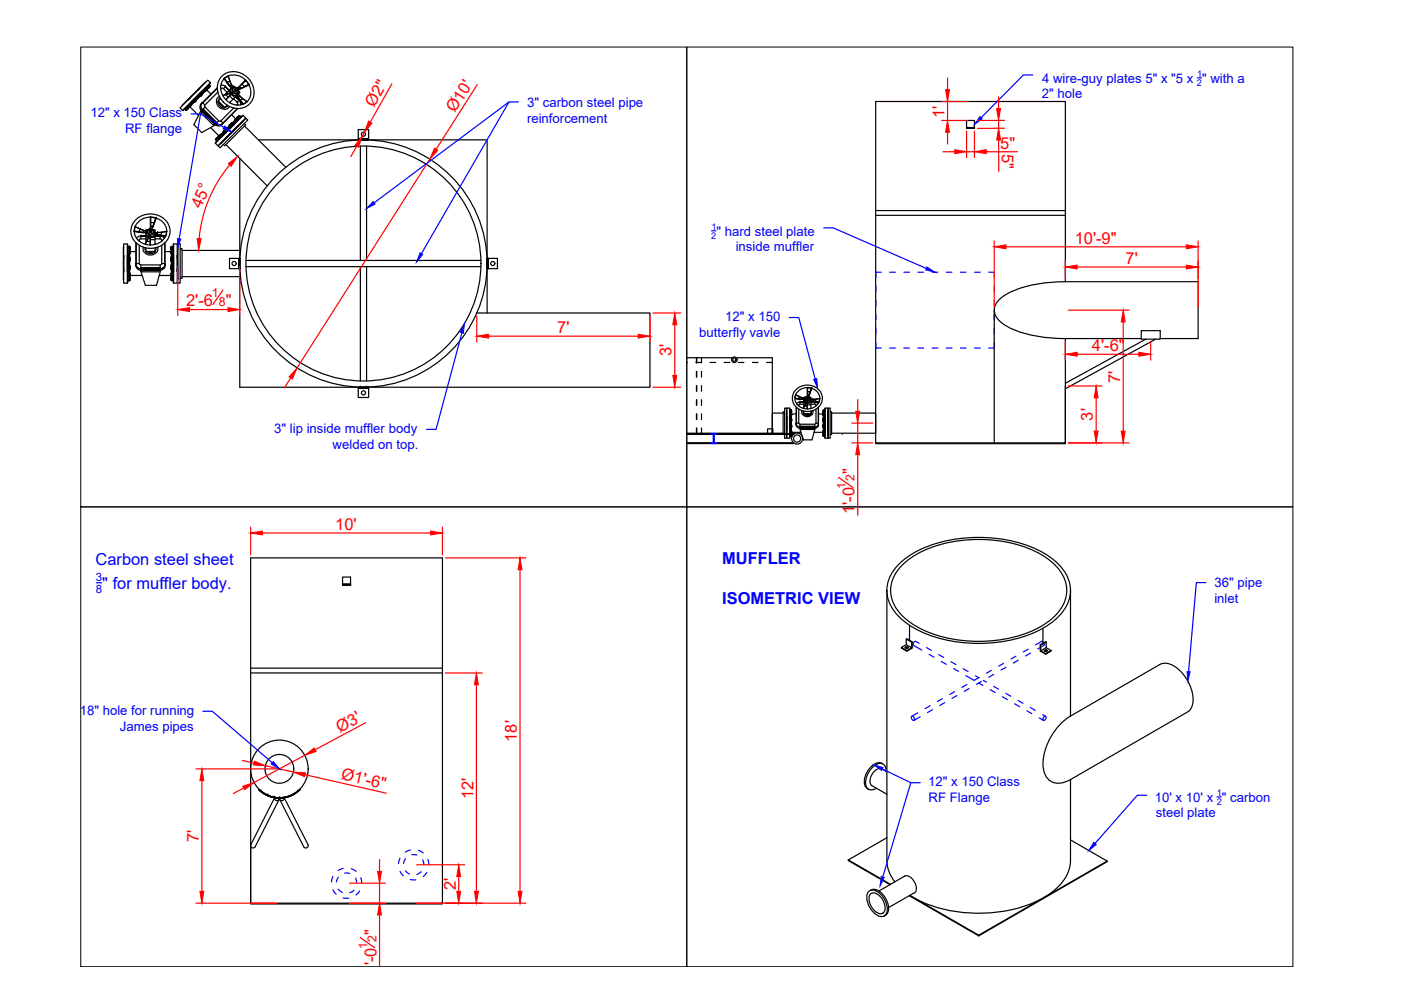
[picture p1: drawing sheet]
<svg xmlns="http://www.w3.org/2000/svg" width="297mm" height="210mm" viewBox="0 0 297 210" stroke-linecap="round" stroke-linejoin="round" font-family="sans-serif">
<!-- layer: Muffler -->
<g fill="none" stroke="#000" stroke-width=".25">
<path d="M47.9 30.7l8.8 8.7M51.5 25.7l-4.6 4.6M51.8 26.2l.3 .3-4.5 4.4-.2-.3M51.8 26.7l8.8 8.8M52.2 25.1l.3 .4-5.9 5.8-.3-.3zM76.4 31v24.2M77.7 31v24.2M185.7 21.5v72.4M225.9 21.5v38.2M37.7 52.6v6.6M37.7 51.7h.5v8.3h-.5zM38.2 52.7h.4v6.3h-.4"/>
<path d="M38.6 58.7h12.4M38.6 53.1h12.4M52.2 56.5h49.8M52.2 55.2h49.8M76.4 56.5v24.3M77.7 56.5v24.3M185.7 44.6h40.2M185.7 45.7h40.2M225.9 59.7a26.2 26.2 0 0 0-12.8 2.8 3.6 3.6 0 0 0-2.2 4 6.7 6.7 0 0 0 4.3 3.5 29.1 29.1 0 0 0 10.7 1.8M225.9 59.7h28.1M145.6 75.8h9.7M145.6 76.9h.1"/>
<path d="M147.5 76.9h1.2M147.7 75.8v1.1M147.7 78.7v1.3M148.7 75.8v1.1M148.7 78.7v1.3M150.5 76.9h1.2M153.5 76.9h1.2M156.1 75.8h7.6v16.1M156.5 76.9h1.2M159.5 76.9h1.2M162.5 76.9h1.2M225.9 71.8v22.1h-40.2"/>
<path d="M225.9 71.8h16.1M246 71.8h8M50.8 82.1h26.3M145.6 91.8h18.1M145.6 92.1h5.1M145.6 93.9h5.1M147.7 81.8v1.1M147.7 84.7v1.3M147.7 87.8v1.1M147.7 90.7v1.1M148.7 81.8v1.1M148.7 84.7v1.3"/>
<path d="M148.7 87.8v1.1M148.7 90.7v1.1M152 92.1h16.3M152 93.9h16.2M162.7 91.9v-1h1.2v1M163.7 90.9v1h-18.1h22.9M166 87.6h-2.3v4.2h2.3M166.4 86.5h.4v6.4h-.4zM166.4 87.3h-.4v4.8h.4M166.8 87.2v5M168.3 93.9l-22.7 .1M175.6 87.2v5"/>
<path d="M175.6 86.5h.4v6.4h-.4zM176 87.3h.3v4.8h-.3M176.3 87.6h9.4v4.2h-9.4M178.6 92.1h.1M185.7 93.9v.2h40.2v-.2M53.1 118.3v73.2h40.7v-73.2M188 125.2v57.2M227 125.2v26.6l18.9-10.9M53.1 141.7h40.7M53.1 142.7h40.7M252 150.8l-25 14.5v17.1M183.9 167.2l.3 .1"/>
<path d="M187.1 161.9a2.02 2.02 0 0 0-2.6 .8 4.1 4.1 0 0 0-1.1 4l.6 .5M187.9 163.5a1.43 1.43 0 0 0-.9-1.6 1.43 1.43 0 0 0-1.7 .5 4.3 4.3 0 0 0-1.6 4.4 1.31 1.31 0 0 0 2.1 .3M188 163.6l-1.1-.6a1.82 1.82 0 0 0-2 1.2 1.82 1.82 0 0 0 0 2.4l3.1 1.8M188 177.6l-8.1 4.7 8.9 5.2M53.1 191.5v.2h40.7v-.2M179.9 182.5l8.8 5.1M183.4 184.4v.1M184.1 189.1a1.72 1.72 0 0 1 2.6 .4 3.9 3.9 0 0 1 1.1 4.4 1.72 1.72 0 0 1-2.6-.4 3.9 3.9 0 0 1-1.1-4.4zM184.5 189.7a1.51 1.51 0 0 1 2.3 .6 2.92 2.92 0 0 1 .6 3.1 1.51 1.51 0 0 1-2.3-.6 2.92 2.92 0 0 1-.6-3.1zM184.6 188.8a2.02 2.02 0 0 1 2.5 .8 4.1 4.1 0 0 1 1.1 4l-.6 .5M191.7 185.8a1.97 1.97 0 0 1 2.3 1.5 1.39 1.39 0 0 1-.4 2.1l-5.2 3M191.9 185.7l-5.6 3.2"/>
<path d="M192.9 189.9l14.6 8.4 27.2-15.7v.1l-27.2 15.7-14.7-8.5"/>
<circle cx="77.1" cy="55.9" r="24.9"/>
<circle cx="77.1" cy="55.9" r="26.2"/>
<circle cx="155.7" cy="76.3" r=".33"/>
<circle cx="155.7" cy="76.3" r=".59"/>
<circle cx="169" cy="93" r="1.17"/>
<circle cx="169" cy="93" r=".76"/>
</g>
<!-- layer: Hard steel plate -->
<g fill="none" stroke="#00f" stroke-width=".25">
<path d="M150.9 48.9h.9M174.6 48.3h2l19.8 8.6M186.8 57.7h-1.1v1.2M188.6 57.7h1.2M191.6 57.7h1.2M194.6 57.7h1.2M197.6 57.7h1.2M200.6 57.7h1.2M203.6 57.7h1.2M206.6 57.7h1.2M209.6 57.7h1.2v1.2M185.7 60.7v1.2"/>
<path d="M185.7 63.7v1.2M185.7 66.7v1.2M185.7 69.7v1.2M185.7 72.7v1.1h1.1M188.6 73.8h1.2M191.6 73.8h1.2M194.6 73.8h1.2M197.6 73.8h1.2M200.6 73.8h1.2M203.6 73.8h1.2M206.6 73.8h1.2M210.8 60.7v1.2"/>
<path d="M210.8 63.7v1.2M210.8 66.7v1.2M210.8 69.7v1.2M210.8 72.7v1.1h-1.2M150.7 91.9h1.3v.2h-.6v1.8h.6v.1h-1.3v-.1h.5v-1.8h-.5zM151.3 91.9v2.1M194.9 136.4l-.7-.4a.55 .55 0 0 0-.5 .8l1.7 1M196.4 137.3l1.1 .6M197 138.7l1 .6M199 138.8l1.1 .6M215.4 139.1l-1 .6M215.9 140l-1.1 .6"/>
<path d="M218 137.6l-1.1 .6M218.5 138.5l-1.1 .6M219.5 136.7l1.3-.7a.57 .57 0 0 1 .5 .8M221.3 136.8l-1.3 .8M193.3 151.9a.49 .49 0 0 1 .5 .3 .49 .49 0 0 1-.1 .5l-.4-.3zM194.6 151.1l-1.3 .8M195.1 152l-1.3 .7M197.2 149.6l-1 .6M197.7 150.5l-1.1 .6M199.6 140.2l1 .7M199.8 148.1l-1 .6M200.3 149l-1.1 .6"/>
<path d="M201.6 140.3l1.1 .6M202.2 141.7l1 .6M202.4 146.6l-1 .6M202.9 147.5l-1.1 .6M204.2 141.8l1.1 .6M204.8 143.3l1.7 1M205 145.1l-1 .6M205.5 146l-1.1 .6M206.8 143.3l.7 .4M207.5 144.8l.9 .5M207.6 143.6l-1 .6M208.1 144.5l-1.1 .6"/>
<path d="M208.5 144.3l.6 .3M209.9 146.2l1.1 .6M210.2 142.1l-1 .6M210.7 145.5l1 .6M210.7 143l-1.1 .6M212.5 147.7l1.1 .6M212.8 140.6l-1.1 .6M213.3 147l1 .6M213.3 141.5l-1.1 .6M215.1 149.2l1.1 .6M215.9 148.5l1 .6M217.7 150.7l1.1 .6"/>
<path d="M218.5 150l1 .6M220.3 152.2l.9 .5M221.1 151.5l.6 .4M221.4 152l.1-.1a.43 .43 0 0 1 .3 .5 .43 .43 0 0 1-.4 .3l-.3-.2zM70.6 185.9l-.3 1.1M70.6 188.7l.7 .9M71.7 186l-.4 1M71.7 188.5l.9 .7M72.8 184.1l-1.1 .5M72.8 190.4h1.1M73.1 185.1l1 .1M74.5 184.2l1 .5"/>
<path d="M75.1 188.7l-.9 .6M75.4 186.2l.2 1M76.2 188.9l-.7 .9M76.5 186.1l.2 1.1M84.8 182l-.3 1.1M84.8 184.7l.7 1M86 182.1l-.4 1M86 184.6l.8 .7M87 180.2l-1.1 .5M87 186.5h1.2M87.3 181.2l1.1 .1M88.7 180.3l1 .5"/>
<path d="M89.3 184.8l-.9 .6M89.6 182.3l.3 1.1M90.5 185l-.8 .9M90.7 182.2l.2 1.2"/>
</g>
<!-- layer: 0 -->
<g fill="none" stroke="#000" stroke-width=".25">
<path d="M43.5 17.4l-4.9 4.9M41.1 26.4l1.7 1.7M42.6 23.9l2.5 2.6M50.8 33.6v48.5M51.7 25.6l-5 4.9M54.8 29.7h48.5v36.7M76 29.4v-1.9h2.2v2.2v-.3h-2.2v.3l2.2-.1M76 29.4v.1M76.1 29.5l-.1 .1M76.1 29.4v.1M76.2 29.4l-.2 .3M76.3 29.5l-.2 .2"/>
<path d="M76.3 29.4h.1M76.3 29.6v.1M76.4 29.6h.1M76.4 29.4l-.2 .3M76.5 29.4l-.1 .1M76.6 29.4l-.2 .3M76.7 29.5l-.2 .1M76.7 29.4v.1M76.8 29.6l-.1 .1M76.8 29.4l-.2 .3M76.9 29.5l-.1 .1M76.9 29.4h.1"/>
<path d="M77 29.6l-.1 .1M77 29.4l-.2 .3M77.1 29.5h-.1M77.1 29.4v.1M77.2 29.4l-.2 .3M77.2 29.5l-.1 .1M77.3 29.4v.1M77.3 29.6v.1M77.4 29.4l-.2 .3M77.5 29.5l-.1 .1M77.5 29.4h.1M77.5 29.6v.1"/>
<path d="M77.6 29.6h-.1M77.6 29.4l-.2 .3M77.7 29.4l-.1 .1M77.8 29.4l-.2 .3M77.8 29.5l-.1 .1M77.9 29.4v.1M78 29.4l-.2 .3M78.1 29.5l-.2 .2M78.1 29.4h.1M78.1 29.6v.1M78.2 29.5l-.2 .2M185.7 21.5h40.2"/>
<path d="M204.9 27v.2h1.7v-.2M204.9 27v.1M204.9 27h1.7M205 27l-.1 .1M205 27.1v.1M205.1 27.1h-.1M205.2 27l-.3 .2v-1.7h1.7v1.7M205.2 27.2h.1M205.2 27l-.1 .2M205.3 27l-.2 .2M205.4 27l-.2 .2M205.4 27.2h.1"/>
<path d="M205.5 27l-.2 .2M205.5 27.1l-.1 .1M205.5 27.1h.1M205.6 27l-.2 .2M205.7 27.2h.1M205.7 27l-.2 .2M205.8 27l-.2 .2M205.8 27.1h-.1M205.8 27v.1M205.9 27l-.2 .2M206 27.1l-.2 .1M206 27.2h.1"/>
<path d="M206.1 27l-.2 .2M206.1 27.1h.1M206.1 27.2h.1M206.1 27v.1M206.2 27l-.1 .1M206.3 27l-.2 .2M206.3 27.2h.1M206.4 27l-.2 .2M206.4 27.1l-.1 .1M206.4 27.1h.1M206.5 27l-.1 .2M206.6 27.2h.1"/>
<path d="M206.6 27l-.2 .2M206.6 27.1l-.1 .1M26.2 52.4v6.9M30.1 57.6h3.6M37.7 52.4v6.9M50.6 55.1v.1M50.6 55.7h.1M50.6 56.3h.1M50.7 55.3h-.1M50.7 55.9h-.1M50.7 56.5h-.1M50.7 54.8l-.1 .1"/>
<path d="M50.8 54.8l-.2 .1M50.8 55l-.1 .1M50.8 56.2l-.1 .1M50.8 54.8h.1M50.8 55.8l-.1 .1M50.8 55.3l-.2 .2M50.8 55.9l-.2 .2M50.8 56.5l-.2 .2M50.8 54.8v2.2h-.2v-2.2h.2h-2.1v2.2h1.9M50.8 55.6l-.2 .2M50.8 56.4l-.2 .2M50.8 56.8l-.1 .2"/>
<path d="M50.8 55.1l-.1 .2M50.8 55.5l-.1 .2M50.8 56.3l-.1 .2M50.8 56.7l-.2 .2M50.8 54.8l-.2 .3M50.8 55l-.2 .3M50.8 55.2l-.2 .2M50.8 55.4l-.2 .2M50.8 55.8l-.2 .2M50.8 56l-.2 .2M50.8 56.2l-.2 .2M50.8 56.6l-.2 .2"/>
<path d="M50.8 54.9v.1M50.8 55.7h.1M50.8 56.1v.1M50.8 56.9v.1M103.3 54.8v2.2h.2v-2.2h-.2h2.2v2.2h-2M103.3 55.3h.1M103.3 55.9h.1M103.3 54.8v.1M103.3 55.4v.1M103.3 56.6h.1M103.4 57h.1M103.4 55.2h-.1"/>
<path d="M103.4 54.8h-.1M103.4 55.7l-.1 .1M103.4 56.9h.1M103.5 54.8l-.2 .2M103.5 55.5l-.2 .2M103.5 56.1l-.2 .1M103.5 54.9l-.2 .2M103.5 56.6l-.2 .2M103.5 55.2l-.2 .2M103.5 55.5l-.2 .3M103.5 55.9l-.2 .3M103.5 56.9v.1"/>
<path d="M103.5 55.1l-.1 .1M103.5 55.8l-.2 .3M103.5 56.2l-.2 .3M103.5 56.8v.1M103.5 55l-.2 .2M103.5 55.4l-.2 .2M103.5 55.7l-.2 .3M103.5 56.1l-.2 .3M103.5 56.3l-.2 .3M103.5 56.5l-.2 .2M103.5 56.7l-.2 .2M103.5 55.3l-.2 .1"/>
<path d="M103.5 55.6v.1M103.5 56.4l-.2 .2M254 59.7v12.1M30.8 60.5h2.4M101.1 66.4h36.7v15.7h-60.7M210.8 65.8v28.1M242 70.1h4v1.8h-4zM242.9 71.9l-17 9.4M245 71.9l-19.1 10.5M76 82.1h.1M76 82.2h.1M76.1 82.1h-.1"/>
<path d="M76.2 82.1l-.2 .2v2h2.2v-2.2v.2h-2.2v-.2h2.2l-.3 .2M76.2 82.2l-.1 .1M76.3 82.1l-.1 .1M76.3 82.3h-.1M76.4 82.1l-.3 .2M76.4 82.2l-.1 .1M76.4 82.1v.1M76.5 82.1h.1M76.5 82.3h-.1M76.6 82.1l-.3 .2M76.6 82.2l-.1 .1M76.7 82.1h-.1"/>
<path d="M76.8 82.1l-.3 .2M76.9 82.1l-.2 .2M76.9 82.3h-.1M76.9 82.2v.1M77 82.1v.1M77 82.1h.1M77.1 82.1l-.2 .2M77.2 82.1l-.2 .2M77.3 82.1l-.2 .2M77.4 82.1l-.2 .2M77.5 82.1l-.2 .2M77.6 82.1l-.2 .2"/>
<path d="M77.6 82.1h.1M77.6 82.3h.1M77.7 82.1l-.2 .2M77.8 82.2l-.1 .1M77.8 82.1h.1M77.9 82.1l-.2 .2M78 82.1l-.2 .2M78 82.3h.1M78.1 82.2v.1M78.2 82.2h.1M78.2 82.3h-.1M166.8 87.1v5.3"/>
<path d="M169.8 91.1h2.7M170.3 93.3h1.9M175.6 87.1v5.3M225.9 81.8v12.1M53.1 118.3h40.7M190.4 119.8a21.5 21.5 0 0 1 13.2-5.6 28.9 28.9 0 0 1 18.9 3.8 8.5 8.5 0 0 1 4.4 8.3 10.2 10.2 0 0 1-5.6 6.8 30.4 30.4 0 0 1-27.6 0 10.7 10.7 0 0 1-5.6-6.8 7.5 7.5 0 0 1 2.3-6.5zM72.6 123.9h.1M72.6 123.9v.1h1.7v-.1M72.6 123.9h1.7M72.7 123.9h-.1M72.8 123.9l-.2 .1v-1.6h1.7v1.6M72.8 123.9l-.1 .1"/>
<path d="M72.8 123.9h.1M72.9 123.9l-.1 .1M73 124h.1M73 123.9l-.2 .1M73.1 124h-.1M73.1 123.9l-.2 .1M73.1 123.9v.1M73.2 123.9h-.1M73.3 123.9l-.2 .1M73.4 124h-.1M73.4 123.9l-.2 .1M73.4 123.9h.1"/>
<path d="M73.5 124h.1M73.5 123.9h.1M73.6 123.9l-.2 .1M73.6 123.9l-.1 .1M73.7 123.9l-.2 .1M73.8 123.9l-.2 .1M73.8 124h.1M73.8 123.9l-.1 .1M73.9 123.9h.1M73.9 124h.1M74 124h-.1M74 123.9l-.2 .1"/>
<path d="M74.1 123.9l-.1 .1M74.2 123.9l-.2 .1M74.2 123.9l-.1 .1M74.3 123.9l-.2 .1M74.3 123.9l-.1 .1M191.1 120a22.1 22.1 0 0 1 14.5-5.6 26.6 26.6 0 0 1 16.3 3.9 8.2 8.2 0 0 1 4.2 8 10.9 10.9 0 0 1-6.7 7.2 29.5 29.5 0 0 1-25.1-.7 10.3 10.3 0 0 1-5.4-6.5 7.2 7.2 0 0 1 2.2-6.3zM191.1 137.3l1.2 .8-1.2-.8 1-.6 1.2 .6-1 .6M191.9 137.4l.3-.1 .3 .1M191.9 137.2h.6a.28 .28 0 0 1-.3 .3 .28 .28 0 0 1-.3-.3zM192.1 136.7v-1.2l1.2 .7v1.1M192.1 135.5l.2-.1 1.1 .7-.1 .1M192.8 132.6v3.1"/>
<path d="M193.4 136.1v1.3l-1.1 .7M220.5 136.7v1.3l1.2 .7M221.1 133.2v3.2M221.4 138l.3-.1 .3 .1M221.5 137.9h.5a.28 .28 0 0 1-.3 .2 .28 .28 0 0 1-.2-.2zM221.8 137.3v-1.2l-1.1 .7v1.2M221.8 136.1h-.1l-1.2 .6 .2 .1M222.8 137.9l-1.1 .8v-.1l1.1-.7-1-.6-1.1 .7 1 .6M227 151.8a12.5 12.5 0 0 0-5.8 11.2 3.3 3.3 0 0 0 4.8 2.7l1-.4M245.9 140.9a3.5 3.5 0 0 1 3.9 .9 8.2 8.2 0 0 1 2.9 8l-.7 1M53.1 179.3v12.2M54.8 167.4a6.2 6.2 0 0 0 8.8 0"/>
<path d="M54.8 167.4h.2M54.9 167.4h.1M55 167.4l-.1 .1M55 167.5h-.1M55 167.4v.1M55.1 167.5l-.1 .1M55.1 167.6v.1M55.2 167.5l-.1 .1M55.2 167.6h.1M55.2 167.6l-.1 .1M55.2 167.8l.1-.1v.1M55.3 167.7h-.1"/>
<path d="M55.4 167.8h-.1M55.4 167.8l-.1 .1M55.4 167.9h.1M55.4 167.8h.1M55.5 167.9h.1l-.1 .1M55.5 167.8l-.1 .1M55.6 167.9l-.1 .1M55.7 168h-.1M55.7 168l-.1 .1M55.7 168.1h.1M55.7 168v.1M55.8 168.1h-.1"/>
<path d="M55.8 168.1l-.1 .1M55.9 168.1l-.1 .1M55.9 168.1h.1M56 168.2l-.1 .1M56.1 168.2l-.1 .1M56.1 168.4h.1M56.1 168.3h-.1M56.1 168.3h.1M56.2 168.3l-.1 .1M56.3 168.3l-.1 .1M56.3 168.4l-.1 .1M56.4 168.4h-.1"/>
<path d="M56.4 168.4l-.1 .1M56.4 168.5h.1M56.5 168.4l-.1 .1M56.5 168.5h-.1M56.6 168.5l-.1 .1M56.6 168.6h.1M56.7 168.5h.1M56.7 168.6l-.1 .1M56.8 168.6l-.1 .1M56.9 168.7h-.1M56.9 168.6h.1M56.9 168.7l-.1 .1"/>
<path d="M57 168.7l-.1 .1M57.1 168.8h-.1M57.1 168.7h.1M57.1 168.7v.1M57.2 168.8l-.1 .1M57.3 168.8l-.1 .1M57.3 168.9h-.1M57.3 168.8h.1M57.3 168.9h.1M57.4 168.8l-.1 .1M57.4 168.8v.1M57.5 168.9l-.1 .1"/>
<path d="M57.5 168.9h.1M57.6 168.9l-.1 .1M57.6 169h.1M57.7 168.9h-.1M57.7 169h.1M57.7 168.9l-.1 .1M57.8 168.9l-.1 .1M57.8 169.1h.1M57.8 169l-.1 .1M57.9 169h-.1M58 169l-.1 .1M58 169h.1"/>
<path d="M58.1 169l-.1 .1M58.1 169v.1M58.2 169h.1M58.2 169.1h.1M58.2 169l-.1 .1M58.3 169a.51 .51 0 0 0 .4 .8 .51 .51 0 0 0 .5-.7M58.3 169l-5.1 10a.51 .51 0 0 0 .2 .7 .51 .51 0 0 0 .7-.2l5.1-10M58.3 169.1h-.1M58.3 169h.1M58.4 169.1l-.2 .1M58.4 169.1l-.1 .1M58.5 169.1l-.1 .1"/>
<path d="M58.6 169.1h.1M58.6 169.1l-.1 .1M58.7 169.1l-.1 .1M58.7 169.1h.1M58.8 169.1l-.2 .1M58.8 169.1l-.1 .1h.5v-.1M58.9 169.1l-.1 .1M59 169.1l-.1 .1M59.1 169.1l-.2 .1M59.1 169.1l-.1 .1M59.2 169.1l-.1 .1M59.2 169.2h.5"/>
<path d="M59.3 169.1l-.1 .1M59.3 169.1h.1M59.3 169.2h.1M59.4 169.1l-.2 .1M59.4 169.2h.1M59.4 169.1h.1M59.5 169.1l-.1 .1M59.6 169.1l-.1 .1M59.7 169.1l-.2 .1M59.8 169.1l-.2 .1M59.8 169.1l-.1 .1M59.9 169.2h-.1"/>
<path d="M59.9 169.1h.1M60 169.1l-.1 .1M60.1 169.1l-.1 .1M60.2 169.1l-.1 .1M60.2 169l-.2 .2M60.2 169a.51 .51 0 0 1-.4 .8 .51 .51 0 0 1-.6-.7M60.2 169l5.1 10a.51 .51 0 0 1-.2 .7 .51 .51 0 0 1-.7-.2l-5.1-10M60.2 169.1h.1M60.3 169v.1M60.4 169l-.2 .2M60.5 169l-.2 .1M60.6 169l-.2 .1"/>
<path d="M60.7 168.9l-.2 .2M60.7 169v.1M60.8 168.9l-.2 .2M60.8 169h.1M60.9 168.9h-.1M61 168.9l-.2 .1M61.1 168.8l-.2 .2M61.1 168.9v.1M61.2 168.9h-.1M61.2 168.8l-.2 .2M61.3 168.7l-.1 .2M61.4 168.9h-.1"/>
<path d="M61.4 168.8h.1M61.4 168.7l-.2 .2M61.5 168.7v.1M61.6 168.7h.1M61.7 168.6l-.2 .2M61.7 168.6l-.1 .2M61.8 168.6h.1M61.8 168.5v.1M61.9 168.7h.1M61.9 168.6h.1M62 168.5v.1M62 168.5l-.3 .2"/>
<path d="M62 168.5h.1M62.1 168.4v.1M62.2 168.4h-.1M62.2 168.5h.1M62.3 168.3l-.3 .3M62.5 168.2l-.3 .3M62.5 168.2h.1M62.5 168.3h.1M62.8 168l-.5 .4M62.8 168.1l-.2 .2M62.8 168v.1M62.9 168h-.1"/>
<path d="M63.1 167.8l-.2 .1M63.1 167.8h.1M63.2 167.8l-.2 .2M63.2 167.8h.1M63.3 167.7h.1M63.4 167.6l-.1 .1M63.4 167.6h.1M63.5 167.5l-.1 .1M63.5 167.4h.1M63.5 167.4l-.7 .8M63.5 167.5h.1M63.6 167.4h-.1"/>
<path d="M63.6 167.4v.1M227 178.1l7.7 4.5M179.9 182.3v.2M188 182.4l.3 2 .6 1.3 .8 1.3M207.5 198.3v.1M227 182.4a9 9 0 0 1-4.5 7.1 28.5 28.5 0 0 1-18.9 3.9 25.2 25.2 0 0 1-10.7-3.6"/>
<circle cx="77.1" cy="28.4" r=".44"/>
<circle cx="49.6" cy="55.9" r=".44"/>
<circle cx="104.5" cy="55.9" r=".44"/>
<circle cx="77.1" cy="83.3" r=".44"/>
<circle cx="59.2" cy="163" r="6.1"/>
<circle cx="59.2" cy="163" r="3.1"/>
</g>
<!-- layer: PDF_Geometry -->
<g fill="none" stroke="#000" stroke-width=".25">
<path d="M41.9 19.1l.5-.4-4.2 4.2 .5 .5 4.3-4.1M42.6 19.7l-.2 .3M42.7 19.7l-.2 .1M42.9 19.2l-4.2 4.2M43 19.4l-.3 .3M43.1 19.1l.4 .3-.7 .7v-.1l-.2-.3M43.2 19.2l-.6 .5M43.2 19.5l-.4 .3M43.2 19.6l-.3 .3-.3-.2M43.3 19l-.2 .2M43.3 18.9l.3-.1 .2 .2-.3 .3zM43.3 19.4l-.5 .5"/>
<path d="M43.5 17.4l.1 .1M43.6 19.3h.1M43.6 18.6v.2M43.7 18.6l.3 .2-.1 .2v-.2M43.8 19l-.3 .4v-.1M43.8 19.1l-.2 .2 .2-.3 .9 1M43.8 19h.1M44 18.8h.1M44.1 18.8h.1M44.1 18.3l-.3 .2M44.1 18.2l.2-.2 .2 .3-.2 .2zM44.2 18.7h.1"/>
<path d="M44.2 18.7l.3-.3zM44.3 18h.1M44.3 18.5l-.2 .3-.3-.3 .1 .3M44.3 18l.3 .2M44.5 18.4h.1M44.5 18.3l-.4 .5-.3-.2M44.6 18.2h.1M44.6 17.5l-4.2 4.2M46.1 18.6l-3.2 3.2M46.1 18.7l-3.1 3.1M46.2 19.5l-2.8 2.8v.2l3 3.1 .4 .1 2.7-2.8M46.8 18.6l.1 .2"/>
<path d="M46.8 18.9l.5-.2 .9 .9M46.8 18.1l.9 .1 .9 .9-.8-.7-.4 .4M47.1 16.1a4.2 4.2 0 0 1 6.7 2.5 3.5 3.5 0 0 1-1.6 4 3.5 3.5 0 0 1-4.2-.4 4.1 4.1 0 0 1-.9-6.1zM47.5 16.7h.1M47.6 16.6a3.4 3.4 0 0 0 1.7 5.5 2.75 2.75 0 0 0 3.3-.7 2.75 2.75 0 0 0 .2-3.4l-1.8 .8-.2-.4 .5-.6 .5 .6 1-.5M47.8 18.4h.1M48 19.7l.3 .2M48.2 17.6l.5 .7-1.2-1.6 .9-.6 .4 1.3 .7 1.2-.4 .1a.7 .7 0 0 0-.2 1 .67 .67 0 0 1 .3-1l-.1 .1M48.2 17.6h.1M48.4 16.1l-.8 .6 1.5 2M48.4 16.2l.3 1-.5 .4-.7-.9M48.4 19.3l.4 .4"/>
<path d="M48.4 16.1a3.5 3.5 0 0 1 4.4 1.9h-.1M48.6 19.8l.5-.2 .2 .2-.5 .4M48.7 18.3l.4 .4h.2M48.7 18.3h.1M48.8 17.2l.3 .8-.3 .2 .4 .4 .4-.1a.77 .77 0 0 1 .9 .9v.5l-.4 .2M49 19.6l.1-.1 .1 .1 .1 .2h-.1M49.1 18.6l-1.5 1.5M49.1 19.9a.85 .85 0 0 0 1.1 .2 .82 .82 0 0 1-1.1-.1l.7 .7M49.1 18l.3 .5M49.2 19.6l-2 .6M49.2 19.9h.1M49.3 19.7l-.5 .4-.1-.1a.42 .42 0 0 0-.7 .1l.4 .6-.5 .4"/>
<path d="M49.3 18.4l.2-.2 .3 .3M49.4 18.5h.1M49.4 18.3l.2 .2M49.6 18.5a.69 .69 0 0 0-.2 1.1 .69 .69 0 0 0 1.1-.2M49.9 18.8l-.2 .2a.28 .28 0 0 0 0 .3 .28 .28 0 0 0 .4 .1l.2-.3M50.2 18.7a.58 .58 0 0 0-.8 .3 .58 .58 0 0 0 .3 .8 .58 .58 0 0 0 .8-.4l-.1-.5M50.2 19.9l.7 1.4 .6-.4 .8 .7-.8 .5-1.3-2M50.3 19.9h.1M50.3 18.7l.5-.3-.4 .4M50.4 19.9h.1M50.5 19.7l-.1 .2 .4 .5 1.6 1.1M50.5 19.5l.3 .2"/>
<path d="M50.6 19.3l.3 .3-.4 .4M51 18.8h.1M51.3 17.8l-.6 .6M51.8 18.4l-1.3 .5M51.8 18.4h.1M52.2 17l-.9 .8 .7-.8 .7 1-2.2 1 .5-.2M52.7 18h.1M52.8 18h.1M38.6 22.3l.1 .1M39.2 23.1h.1M39.2 23.1l.2 .3M39.3 23l.2-.1 .2 .3-.2 .2-.3-.3z"/>
<path d="M39.4 23.4h.1M39.6 23.3h.1M39.7 22.6l-.2 .3M39.7 23.1l.2-.1-.3 .3zM39.8 22.5l.2 .3 .1-.1h-.1M39.8 22.6l.2 .2M39.9 23h.1M39.9 22.4h-.1M39.9 22.8l-.2-.2 .2 .3-.2 .2M39.9 22.9l-.4 .5M40 22.9h.1M40 22.8h.1"/>
<path d="M40.1 22.2l.1-.1 .2 .3-.1 .2-.4-.2zM40.2 22.7h.1M40.3 22.7l.2-.3-.3 .3 1.9 1.8M40.3 20.7l-.4 .5 4.2-4.2 .5 .5-4.1 4.3M40.4 22l-.2 .1M40.4 22.4l.2-.1-.4 .3M40.5 22.4h.1M40.8 21.4l.3 .3-.3 .4M40.9 21.5l-.4 .3M40.9 21.4l.2 .3 .2-.1-.7 .7-.3-.3M40.9 21.4l-.5 .6M41 21.3l-.2 .2"/>
<path d="M41 21.7l-.3 .3M41.1 21.6l-.6 .5M41.1 21.2l-.2 .2M41.2 21.6h.1M41.3 21.6h.1M41.3 21.1l.2 .2M41.3 20.9l-.3 .4 .2 .3 .2-.1-.3 .2 .1-.1M41.4 20.9h.1M41.5 21.3l.1-.1-.4 .4zM41.5 21.3h.1M41.5 21.3l-.2 .3zM42.1 20.2l.3 .2-.8 .8-.3-.2-.2 .2 .3 .2-.1 .2 .4-.4-.3 .2"/>
<path d="M42.1 20.2l-.7 .8M42.2 20.1l.3 .2M42.3 20.4l-.7 .7M42.5 20.4h.1M42.5 20.3l.3-.2-.4 .3zM42.6 22.1a1.13 1.13 0 0 0 .1 1.4M42.6 20.2l-.2 .3 .4-.4-.2 .1-.2-.2-.2 .1-.1 .1 .3 .2-.8 .8-.2-.3M42.6 23.4l-1.5 3M42.7 20.2l.1-.1-.3 .3zM42.7 23.5l.2-.2 2.9 2.9 .6-.6M42.8 20.1l.1-.2-.2 .3 .1-.1-.3-.3-.4 .3M42.8 21.9a1.04 1.04 0 0 0 .1 1.4"/>
<path d="M42.8 20.1h.1M42.8 21.9h.1M42.8 22l-.2 .1M42.8 21.9l-.1 .1M42.8 23.6l-.2 .3M42.8 23.4l2.9 2.8M42.9 23.3h.1M43 23.2l2.9 2.9M43.1 23.1l2.9 2.9M43.5 22.3l-.6-.6-.3 .6a.86 .86 0 0 0 .3 1l3 3 .7 .2 .4-.1M43.5 22.7l-.6 .6 2.9 2.9-.2 .2M44.6 27l1.8 1.9"/>
<path d="M45.5 26.3l-.4 .2M45.7 29.6l.2 .3 .1-.1M45.7 26.5l-2.9 1.6M45.8 26.2l.6 .3 .7-.2M45.8 26.2h.1M46.1 29.2l-.3 .3M46.2 29.1h.1M46.2 29.1l-.3 .3 .2-.1 .2 .2h.1l-.2-.4-.1 .2M46.3 29h.1M46.3 29.5l-.3 .3-.2-.2 .1-.2-.1 .2M46.4 29.1h-.1M46.5 20.4a1.51 1.51 0 0 0-.5 1.6 1.51 1.51 0 0 0 1.3 1.1h.8l.6-.5"/>
<path d="M46.5 21.7a1.07 1.07 0 0 0 .8 .9M46.5 28.8l.1-.1-.3 .3 .2 .4M46.5 29.2l-.1 .1M46.6 29.3l-.3-.3 .1-.2 .4 .3-.2 .2M46.6 29.3h.1M46.7 28.6l-.3 .2M46.7 20.7a1.17 1.17 0 0 0-.1 1.8 1.17 1.17 0 0 0 1.7-.1M46.7 30.4v.1M46.8 28.6l-.2 .1 .2-.1 .2 .2-.2 .3M46.8 20.9l-.5 .5M46.8 25.6l.5 .5-.2 .2M46.8 28.5l.3 .3"/>
<path d="M47 28.8h.1M47.1 28.4l.3-.3-.5 .5M47.1 28.8h.1M47.1 26.3a.99 .99 0 0 1-1.5 .1l-2.9-2.9 2.9 2.9M47.3 28.6l4.2-4.1 .6 .5-4.2 4.2 .5-.4M47.4 27.9h.1M47.4 28l-.4 .3M47.4 27.9l.3 .3 .3-.3-.3-.3-.2 .3 .2 .2M47.4 28l-.6 .5M47.6 28.2l-.4 .3M47.6 28.2l-.5 .5M47.7 27.7l.1-.2-.3 .4"/>
<path d="M47.7 27.5l-.3 .3 .4-.3M47.7 27.6l.1-.1-.3 .4M47.8 27.5l-.3 .3M47.8 27.4h.1M47.9 27.4h.1M47.9 20.1l-.7 .2M47.9 27.9l-.2 .2M48.2 27.8l-.3 .1-.2-.2-.2 .1 .2 .4-.3-.3M48.2 22.3l-.6 .5-1.4-1.3 1.4 1.3M48.2 27.7l-.2 .2M48.4 20.7l.5-.5-1 .9M48.6 26.7h.1"/>
<path d="M48.7 26.6l.3-.3-.3 .3M48.7 26.8l-.7 .7M48.7 20.4l.7 .7M48.8 21.7v.1M48.8 26.5l-.1 .1 .4-.4-.4 .4 .1-.1M48.8 26.9l-.6 .7M49 26.2l-.3 .4 .3-.3M49.1 26.2l.3 .3-.3 .3-.3-.3 .3-.2 .2 .2M49.1 24.3l1 .9-.3 .3 .2-.3M49.1 26.2h.1M49.1 26.2l.3 .3-.3-.2-.2 .1-.1 .1 .3 .3-.2 .2-.3-.2 .1-.2-.9 .9 .1-.1 .3 .3 .6-.7M49.3 26.5l-.5 .5-.1-.4-.9 .9 .1-.1 .3 .3"/>
<path d="M49.5 20.9l.8 .8 .4-.4-.8-.8 .8 .8M49.5 25.8l-.3 .4M49.6 25.9l-.4 .3M49.7 25.6l.3 .2M49.7 25.7l-.6 .5M49.7 26.1l-.3 .3M49.8 25.7l-.6 .6M49.8 26.1l-4.1 4.3 .5 .5 4.2-4.2-.4 .5M49.8 26.2l-4.1 4.2M49.9 25.9l-.5 .5M49.9 25.9h.1M50.2 25.1h.1"/>
<path d="M50.2 20.1h.1M50.2 20.2l-1.5 1.6M50.3 25.6l-.3 .2-.2-.2v-.2v.2M50.3 21.7a.33 .33 0 0 1-.1 .6M50.3 25h.1M50.3 22.1l.2 .2M50.3 25.1v.1M50.4 23l-3.1 3.1M50.5 25.4l-.3-.3-.2 .2 .3 .3 .2-.2M50.5 25.4h.1M50.5 20.6h.1M50.5 24.9l-.2 .2 .2 .2 .2-.1v-.1l-.2-.2 .1-.2-.3 .4"/>
<path d="M50.5 25.3l-.1 .1M50.6 25.3l-.4-.2-.4 .3 .2-.1M50.7 24.6l-.3 .3M50.7 21.3l.3 .4v.5M50.7 21.3h.1M50.8 24.6l-.2 .1 .2-.1 .2 .2-.3 .3M50.8 24.5l.3 .3M50.8 20.4l-.4-.5-.2 .2 .3 .5M50.8 20.4h.1M51 24.8h.1M51.5 20.9l-.7-.5-.3 .2 .4 .8M51.5 22.1h.1"/>
<path d="M51.5 24.5l-4.1 4.2M51.6 22.1l-.7-.8 .6 .8M51.6 25.5l.1 .1M52.4 21.5v.1M26.2 57v.6v-5.9h.8l.1 5.9M26.2 52.4h.1M26.2 59.3h.1M27 51.7v5.9M27 54.1v5.9M27.1 56.4v.5h.4v-.1v.4v-.3M27.1 57.1l.4 .1v.4M27.1 53.2v.1"/>
<path d="M27.1 53.9l.4-.1v1v-.1h-.4M27.1 54.7v.3M27.1 59.5h.1M27.1 54.1l-.1 5.9h-.8v-5.9v.7M27.1 58.8v.3M27.1 52.3h.1M27.1 53.1h.4v.1l-.1-.1M27.1 56.9v.3M27.1 53.3h.4v.4h-.4zM27.1 53.7v.2M27.1 52.3h.4v.3h-.4zM27.1 52.6v.4"/>
<path d="M27.1 58.4v.2M27.1 57.1h.4v-.2v1h-.4M27.1 58.7h.4v-.2l-.4 .3h.4v.3M27.1 54.6v.2M27.1 56.7v.4M27.1 58.1h.4v.3h-.4zM27.1 57.8v.3M27.1 59.1h.4v.4h-.4zM27.1 52.2h.4M27.1 56.6h.4M27.1 59.5h.4M27.1 55.2h.4"/>
<path d="M27.2 57.2v.4M27.2 55.4v1M27.2 53.9v.8M27.2 58.7l.3 .1M27.2 54.1v.5M27.2 57.1v.7M27.4 57.2v.4M27.4 55.4v1M27.4 53.9v.8M27.4 54.1v.5M27.4 57.1v.7M27.5 52.2h.1"/>
<path d="M27.5 56.4v.6zM27.5 52.6v.4h-.4l.3 .1M27.5 53l-.3 .1M27.5 55v.4v-.6v.2h-.4v.2v.2h.4v1h-.4M27.5 53.3v.5v-.1M27.5 52.3v.7M27.5 53.1h.1M27.5 58.8h.1M27.5 59.5h.1M27.5 54.8v-.2v.4v-.2h-.4v.2v.4h.4v1h-.4v.2v.1h.4v.2v-.5v.3M27.5 54.1v.5h-.4M27.5 58.1v-.2v.5"/>
<path d="M27.5 58.8v.7M27.5 58.7h.1M27.5 53h.1M27.5 53.3h.1M27.5 53.7h.1M27.5 54.8h.1M27.5 55.2h.1M27.5 54.8v.4zM27.5 56.6h.1M27.5 57h.1M27.5 52.4v.4zM27.5 52.4h.1"/>
<path d="M27.5 52.8h.1M27.5 58.4h.1M27.5 58.1h.1M27.5 56.9h.1M27.5 56.5h.1M27.5 56.5v.4zM27.5 54.8v.6zM27.5 58.9v.4zM27.5 59.3h.1M27.5 58.9h.1M27.6 53.3l-.1 .4v-.4h1.3M27.6 58.4l-.1-.3v.3h2.6"/>
<path d="M28.5 49.1h.1M28.7 48l-.2 1 2.5 .4M28.7 48.1l1 .4-.1 .7-1.1-.1M28.8 56.1a1.04 1.04 0 0 0 1.1 .9M28.8 56.1h.1M28.8 51.5v4.4M28.8 56.1v.1M28.8 56.1a.98 .98 0 0 0 1.1 1.2M28.9 51.5v4.4M29 50.5l.5-.4 1.4-.1h-1v.6M29 46.4a4.2 4.2 0 0 1 7.1 2.6 4.2 4.2 0 0 1-6.5 3 3.4 3.4 0 0 1-.6-5.6zM29.3 50.9h.2"/>
<path d="M29.5 49.2l.9 .1-1.9-.2 .2-1.1 1.2 .6 1.3 .4-.2 .3a.69 .69 0 0 0 .5 .9 .67 .67 0 0 1-.4-.9v.1M29.5 55.9h-.7l.2 .6a.84 .84 0 0 0 .9 .5h4.3l.6-.3 .2-.4M29.5 49.2h.1M29.5 52v3.9l.3 .3 4.3-.1 .2-.1v-4M29.7 48.5l.8 .4-.1 .3h.6l.1-.1M29.7 57.3l1.1 3.2M29.9 56.2v.8h4v.3M29.9 57h.1M29.9 50h.1M29.9 56.7h4M29.9 56.8h4M29.9 57.1h4"/>
<path d="M30 57.3l.1 .3M30.4 52.4a1.51 1.51 0 0 0 .7 1.5 1.51 1.51 0 0 0 1.7-.1l.6-.6v-.8M30.4 49.3h.1M30.5 48.8l.6 .3M30.7 52.5a1.17 1.17 0 0 0 1.2 1.3 1.17 1.17 0 0 0 1.1-1.3M30.9 49.3v2.1M30.9 50.6h-1.2l-.2 .5M30.9 52.6v.7M30.9 50.8h.4M30.9 50.3h.6M31 49.3h.1M31.1 49.1h.1"/>
<path d="M31.1 49l.1-.2a.77 .77 0 0 1 1.3 0l.3 .4-.1 .4M31.1 49.2l-.1 .1h-.6M31.3 53.3a1.07 1.07 0 0 0 1.2 0M31.4 48.7h-.5v.3M31.4 50.5l.3-.5h.2v.6M31.6 50l.2-.1 .2 .1-.1 .1M31.6 48.8v.3a.28 .28 0 0 0 .3 .3 .28 .28 0 0 0 .3-.3v-.3M31.7 49.9l-.9 1.9 .3-.6M31.7 48.6a.25 .25 0 0 1 .3-.1 .25 .25 0 0 1 .1 .4 .25 .25 0 0 1-.4 0 .26 .26 0 0 1 .3-.3 .26 .26 0 0 1 .2 .3 .26 .26 0 0 1-.4 .2l-.2-.2zM31.8 48.6a.58 .58 0 0 0-.4 .7 .58 .58 0 0 0 .6 .4 .58 .58 0 0 0 .5-.6l-.1-.4-.3-.1M31.8 50v.6h-.2a.41 .41 0 0 0-.4 .6l.7 .1v.6M31.9 50.2a.82 .82 0 0 0 .9-.6 .81 .81 0 0 1-.9 .7"/>
<path d="M31.9 51.3l-.1-.7v1.3M31.9 48.5v-.5l.1 .5M31.9 47.2v.8M31.9 50.8h1M31.9 50.3h1M32 46l-.1 1.2-.1-1.1 1.3 .2-.9 2.2 .2-.4M32 50l-.1 .1M32.4 48.1h.1M32.4 48.7h.5v.6M32.5 48.8a.69 .69 0 0 1-.6 1 .69 .69 0 0 1-.7-1l-.3 .1M32.6 48.9h.3M32.7 49.4l1.4 .5 .1-.6 1.1-.2-.2 1-2.4-.5"/>
<path d="M32.7 49.3h.1M32.7 47.3l-.6 1.2M32.7 47.3h.1M32.7 49.6h.1M32.9 52.6v.7h-2h2M32.9 49.6v2.2M32.9 51.7l.1 .1M33 46.2l-.3 1.1-.7-.1v.8l.4 .1 .7-1.8a2.84 2.84 0 0 1 2.2 3.1 2.84 2.84 0 0 1-2.9 2.5 3.3 3.3 0 0 1-3.9-3M33.1 46.3l-.1-.1a3.7 3.7 0 0 0-4.3 1.8M33.1 46.3h.1M33.3 49.7h.1M33.4 49.3h-.7v.3l.6 .1"/>
<path d="M33.4 49.3h.1M33.8 58.4h2.5M33.8 57.3l-.1 .3M33.9 50l.5 .2 .4 .3M33.9 57l.7-.2 .4-.7a.99 .99 0 0 1-1.1 1.2h-4h4M33.9 50h-1h1v.6h-1M33.9 50.6a.34 .34 0 0 1 .4 .5M33.9 56.2v.8h-4v.3M33.9 57h.1M33.9 50h.1M34.1 57.3l-.9 3.2M34.2 49.2l-.8 .1-.1 .4 .9 .3"/>
<path d="M34.3 55.9h.7v.2M34.3 50.9h.2M34.9 51.5v4.4M35 51.5v4.4M35.1 50.1h.1M35.1 50l-1-.1 1 .2M35.3 49.1h.1M35.4 49l-1.9 .3h-.7l-.1-.2M36.2 53.3l.1 .4M36.3 53.3v.4M36.3 54.8v.4M36.3 56.6v.4"/>
<path d="M36.3 52.4v.4M36.3 58.1v.3M36.3 56.5v.4M36.3 58.9v.4M36.3 53.1h.1M36.3 56.4h.1M36.3 55.4h.1M36.3 54.6h.4l-.4 .2 .1 .3h.3v.1v.2h-.3l-.1-.1v1.2l.1-.1h.3M36.3 54.7h.4v.4h-.3v-.3h.3M36.3 53.9h.4M36.3 53h.1M36.3 52.3h.4"/>
<path d="M36.3 53.3h-1.3M36.3 57.1h.1M36.3 54.7h.1M36.3 58.6h.1M36.3 57.9h.4M36.3 58.8h.1M36.3 59.5h.4M36.3 58.1l-.1 .3M36.3 54.6h.1M36.4 53.1h.1M36.4 56.7l-.1-.2 .1 .5M36.4 54.8l-.1 .5 .1-.2"/>
<path d="M36.4 52.7v.3h.3v-.1v-.2h-.3l-.1-.2 .1 .5M36.4 52.4l-.1 .1 .1-.1h.3v.3M36.4 53.9v.7M36.4 57.2v.4M36.4 58.6h.1M36.4 54.7l-.1 .5 .1-.1M36.4 56.6l-.1-.1 .1 .5M36.4 58l-.1 .2 .1-.2h.3v.4M36.4 58.4l-.1-.2v.4l.4 .2M36.4 58.8l-.1 .4 .1-.2h.3v-.1v-.1h-.3v.2M36.4 57.1v.8M36.4 54.1v.5"/>
<path d="M36.4 55.4v1M36.4 58.6v.1M36.6 53v.1M36.6 53.9v.7M36.6 55.4v1M36.6 57.2v.4M36.6 58.6v.2M36.6 57.1v.8M36.6 54.1v.5M36.7 53.1h-.3l-.1 .2 .4 .1v-.2M36.7 56.7v.3M36.7 55.1v.3"/>
<path d="M36.7 53.4v.4h-.3l-.1-.2 .1 .2M36.7 53.8h.1M36.7 53.9h.1M36.7 53.1h.1M36.7 55.4h-.3l-.1-.2v1.3l.1-.1h.3M36.7 57h-.3v-.4h.3v.5h-.4M36.7 54.7v.4M36.7 56.4v.2M36.7 57.9h.1M36.7 58.6h.1M36.7 59v.4h-.3l-.1-.2 .1 .2M36.7 59.4h.1"/>
<path d="M36.7 56.4v.3l-.4 .1 .1 .2 .3 .1h-.4M36.7 53l-.4 .1v.5l.1-.2M36.7 52.3v.1M36.7 58.6v-.2h-.4l.1 .2h.3M36.7 54.1l.1 5.9h.8v-5.9l.1 .7M36.7 57.9v.1M36.8 51.7v5.9M36.8 54.1v5.9M37.6 52.4h.1M37.6 59.3h.1M37.7 57l-.1 .6v-5.9h-.8l-.1 5.9M166.8 90.6v.5v-4.6h.6l.1 4.6"/>
<path d="M166.8 87.1h.1M166.8 92.4h.1M167.4 86.5v4.6M167.4 88.4v4.5M167.5 90.1v.4l.3-.1v.3v-.2M167.5 87.6v.1M167.5 88.8v.3M167.5 92.5h.1M167.5 88.4l-.1 4.5h-.6v-4.5v.5M167.5 92v.2M167.5 89.3h.1M167.5 87h.1"/>
<path d="M167.5 92.5h.3M167.5 90.1h.1M167.5 90.5v.2h.3v.4M167.5 88v.2l.3-.1v.8l-.3-.1M167.5 87.7h.3v.3h-.3zM167.5 87h.3v.2h-.3zM167.5 87.2v.3M167.5 91.7v.1M167.5 90.4v.2h.3v-.1v.8h-.3M167.5 91.8h.3h-.1M167.5 88.7v.2M167.5 89.3h.3v.3a.44 .44 0 0 1-.3 .6v.2l.3 .1v-.4v.3"/>
<path d="M167.5 91.4h.3v.3h-.3zM167.5 91.2v.2M167.5 92.2h.3v.3h-.3zM167.5 86.9h.3M167.5 90.2h.3M167.5 89.2h.3M167.5 90.7v.4M167.5 89.3v.8M167.5 88.2v.6M167.5 91.8l.3 .1M167.5 88.4v.3M167.5 90.6v.6"/>
<path d="M167.7 90.7v.4M167.7 89.3v.8M167.7 88.2v.6M167.7 91.9l-.2 .1h.3v.2M167.7 88.4v.3M167.7 90.6v.6M167.8 86.9h.1M167.8 87.2v.3h-.3l.3 .2-.3-.1M167.8 90.1v.5zM167.8 87.5l-.3 .1M167.8 89.1v.2v-.4l-.3 .2v.2a.49 .49 0 0 1 .3 .7v.1h-.3M167.8 87.7v.3"/>
<path d="M167.8 87v.5M167.8 87.6h.1M167.8 92h.1M167.8 92.5h.1M167.8 88.9v-.2v.3l-.3-.1v.4M167.8 88.4v.3l-.3 .1M167.8 91.4v.3M167.8 92v.5M167.8 91.8h.1M167.8 87.5h.1M167.8 87.7h.1M167.8 88h.1"/>
<path d="M167.8 88.9h.1M167.8 89.2h.1M167.8 88.9v.3zM167.8 90.2h.1M167.8 90.6h.1M167.8 87.1v.3zM167.8 87.1h.1M167.8 87.4h.1M167.8 91.7h.1M167.8 91.4h.1M167.8 90.5h.1M167.8 90.2v.3z"/>
<path d="M167.8 88.9v.4zM167.8 92.1v.3zM167.8 92.4h.1M167.8 92.1h.1M167.8 87.8v.2v-.3l1 .1M167.8 91.7v-.3v.3h2M168.5 84.5l1.5 .2-.6-.1M168.5 84.5l.2-.8 1.9 .8-.1 .5 .4 .3a.45 .45 0 0 1-.4-.6M168.6 84.5h.1M168.7 83.7l-.1 .7 1.9 .3M168.7 82.7a3.3 3.3 0 0 1 3.4-.9 3.3 3.3 0 0 1 2.3 2.7 3.2 3.2 0 0 1-3.2 2.7 3.2 3.2 0 0 1-3.2-2.8l.1-.6zM168.7 83.7l.8 .4-.1 .5-.8-.1"/>
<path d="M168.8 89.9a.8 .8 0 0 0 .8 .7M168.8 90.1a.86 .86 0 0 0 .8 .7M168.8 89.9h.1M168.8 86.3v3.5M168.8 89.9v.2M168.9 86.4v3.3M168.9 85.6l.4-.3 1.1-.1h-.8v.5M169.2 85.9h.2M169.4 89.7h-.6v.2l.2 .4 .5 .3h3.4l.5-.3 .1-.2M169.4 84.6h.1M169.4 86.8v3l.2 .1h3.3l.1-.1v-3M169.5 84.1l.6 .3-.1 .2h.5l.1-.1"/>
<path d="M169.5 90.8l.8 2.5M169.6 89.9v.7h3.1v.2M169.6 90.6h.1M169.6 85.2h.1M169.6 90.4h3.1M169.6 90.6h3.1M169.7 90.8l.1 .3M170 87.1a1.17 1.17 0 0 0 1.2 1.2 1.17 1.17 0 0 0 1.1-1.2M170 84.7h.1M170.1 84.3l.4 .2M170.3 87.1a.89 .89 0 0 0 .9 1 .89 .89 0 0 0 .8-1M170.4 85.7h-.9l-.1 .4"/>
<path d="M170.4 84.4h.3a.52 .52 0 0 0 .5 .6 .52 .52 0 0 0 .5-.7l.2 .1M170.4 87.2v.5M170.4 85.8h.3M170.4 85.4h.4M170.5 84.7l-.1 1.6M170.5 84.5h.1M170.6 84.5l.3-.4h.6l.3 .5v.3M170.6 84.6l-.6 .1M170.6 86.1l-.3 .5M170.7 87.8l.4 .1 .5-.1M170.8 84.2h-.4v.3M170.8 85.6l.2-.4h.2v.5"/>
<path d="M170.9 85.2l-.6 1.4M171 84.3l.1 .4h.3v-.4M171 85.1l-.1 .1h.3M171.1 84.1l-.3 .2-.1 .3 .2 .3h.4a.4 .4 0 0 0 .4-.4 .4 .4 0 0 0-.4-.4M171.1 85.2v.4h-.3l-.2 .5 .6 .1v.5v-1.1v.6M171.2 85.4l.6-.3v-.2l-.2 .4zM171.2 84.1v-.4v.4M171.2 83v.7M171.2 85.8h.7M171.2 85.4h.7M171.2 82.2v.8l-.1-.8 1 .2-.7 1.7 .2-.4M171.6 83.7h.1"/>
<path d="M171.6 84.2h.3v.5M171.8 84.8l1.1 .3 .1-.4 .8-.2-.2 .8-1.8-.4M171.8 84.7h.1M171.8 83.1l-.4 1M171.8 83.1h.1M171.8 84.9h.1M171.9 87.2v.5l-1.5 .1 1.5-.1M171.9 84.9v1.7M171.9 86.5l.1 .1M172 82.3l-.2 .8-.6-.1v.7h.4l.5-1.3 .9 .4 .6 .8a2.35 2.35 0 0 1-2.7 3.1l-1.3-.4a2.2 2.2 0 0 1-1.1-1.9M172.1 82.4l-.1-.1-.8-.1a2.66 2.66 0 0 0-2.5 1.5M172.1 82.4h.1"/>
<path d="M172.3 85h.1M172.3 84.7h-.5v.2l.5 .1M172.3 84.7h.1M172.6 91.7h1.9M172.6 90.8l-.1 .3M172.7 85.2l.7 .4M172.7 85.2h-.8h.8v.5h-.8M172.7 85.7l.2 .1 .1 .3M172.7 89.9v.7h-3.1v.2M172.7 90.6h.1M172.7 85.2h.1M172.8 90.8l-.6 2.5"/>
<path d="M173 84.6l-.7 .1v.3l.6 .2M173 89.7h.5v.2M173 85.9h.2M173.5 86.4v3.3M173.5 89.9l-.2 .5-.6 .2M173.5 89.9a.77 .77 0 0 1-.8 .9h-3.1h3.1M173.5 86.3v3.5M173.6 85.3h.1M173.7 85.2l-.8-.1 .7 .2M173.8 84.5h.1M173.8 84.5l-1.4 .2h-.6v-.2M174.5 87.8v.2"/>
<path d="M174.5 88.9v.3zM174.5 87.7v.3M174.5 88.9v.3M174.5 90.5v-.3v.4M174.5 87.1v.3M174.5 91.4v.3M174.5 92.1v.3M174.5 87.6h.1M174.5 90.1h.1M174.5 89.3h.1M174.5 88.8h.4l-.1 .3h-.2v-.2h.2M174.5 88.2h.4"/>
<path d="M174.5 87.5h.1M174.5 87h.3M174.5 87.7l-1 .1M174.5 90.7h.1M174.5 88.8h.1M174.5 91.8h.1M174.5 88.8h.4l-.4 .1 .4 .4M174.5 91.7l.3-.1 .1 .2h-.3zM174.5 91.3h.4M174.5 92h.1M174.5 92.5h.4M174.5 90.6h.1"/>
<path d="M174.6 87.6h.1M174.6 90.3l-.1-.1 .1 .4M174.6 88.9l-.1 .4 .1-.2M174.6 87.3v.2l.3-.1-.3-.1-.1-.1 .1 .3M174.6 87l-.1 .2 .3-.2v.3M174.6 88.2v.6M174.6 91.1v-.4v.6M174.6 91.8h.1M174.6 88.8l-.1 .4 .1-.1M174.6 91.3l-.1 .2 .3-.2v.3M174.6 91.6l-.1-.1v.3l.4 .2M174.6 91.9l-.1 .4 .1-.2 .3-.1-.3-.1v.2"/>
<path d="M174.6 88.4v.3M174.7 87.5v.1M174.7 88.2v.6M174.7 89.3v.8v-.7M174.7 91.1v-.4v.6M174.7 91.8v.1M174.7 88.4v.3M174.8 87.5v.1M174.8 88.2v.6M174.8 89.3v.8v-.7M174.8 91.1v-.4v.6M174.8 91.8v.1"/>
<path d="M174.8 88.4v.3M174.8 87.6h-.2l-.1 .2h.3l.1-.2M174.8 90.1v.5l-.3-.1 .1-.2h.2l.1 .3h-.4M174.8 89.1v.3M174.8 87.8v.3l-.3-.1 .1 .1M174.8 88.1h.1M174.8 88.2h.1M174.8 87.6h.1M174.8 89.3l-.3-.1v1l.4-.1M174.8 88.8v.3M174.8 91.3h.1M174.8 91.8h.1"/>
<path d="M174.8 92.1v.3l-.3-.1 .1 .1M174.8 92.4h.1M174.9 90.1l-.1 .2-.3 .1 .1 .2 .3 .1h-.4M174.9 89.3h-.4v.9l.3-.1M174.9 87.5l-.4 .1v.4l.1-.2M174.9 88.4v4.5h.6v-4.5l.1 .5M174.9 91.3h-.1M174.9 86.5v4.6M174.9 88.4v4.5M175.5 87.1h.1M175.5 92.4h.1M175.6 90.6l-.1 .5v-4.6h-.6v4.6"/>
<circle cx="50.2" cy="19" r=".27"/>
<circle cx="171.2" cy="84.3" r=".2"/>
</g>
<!-- layer: Muffler -->
<path d="M17.1 10h128.5v97.5h-128.5zM145.6 10h128.5v97.5h-128.5zM17.1 107.5h128.5v97.5h-128.5zM145.6 107.5h128.5v97.5h-128.5z" fill="none" stroke="#000" stroke-width=".21"/>
<!-- layer: Dimension -->
<g fill="none" stroke="#f00" stroke-width=".25">
<path d="M83.1 17.8l-4.6 8.1M101.2 17.9l-8.7 13.7M200.9 16.5v2.5M48.7 35a28.2 28.2 0 0 0-6.5 15.6M75.6 31l-1.2 2.2M77.3 28.1l-.5 .7M91.1 33.8l-28.1 44.2M199.7 21.5h5.4M199.7 25.5h5.4M199.9 32.2h2.5M200.9 21.5v4M200.9 28v2.5"/>
<path d="M204.9 27.8v5.6M204.9 32.2h1.7M206.6 27.8v5.6M209.1 32.2h6.6M211.7 20.5v2.5M211.7 25.5v1.7M211.7 29.7l.1 6.6M213 25.5h-5.8M213 27.2h-5.8M37.7 56.5v10.4M50.8 56.5v10.4M210.8 51.1v14"/>
<path d="M213.3 52.3h38.2M225.9 55.4v3.7M228.4 56.6h23.1M254 51.1v14M40.2 65.6h8.1M47.3 61.5l-2.2 3.1M101.1 67v5.5M103.6 71.3h31.7M137.8 67v5.5M138.4 66.4h5.9M143.1 68.9v10.7M225.9 72.4v4"/>
<path d="M226.5 65.8h12.9M228.4 75.1h13.1M238.1 68.3v23.1M244 72.5v3.9M61.6 80.1l-1.3 2.1M138.4 82.1h5.9M180.6 93.9h4.4M180.6 89.7h4.4M181.8 84.7v2.5M181.8 89.7v4.2M181.8 96.4v12.8M226.5 93.9h12.9"/>
<path d="M226.5 81.8h7.2M232.4 84.3v7.1M53.1 111.8v5.9M55.6 113h35.7M93.8 111.8v5.9M94.4 118.3h17.1M177.8 101.2l3 2.2M110.3 120.8v68.2M77.5 153.2l-10.7 5.8M94.4 142.7h7.9M101 145.2v43.8M41.5 163h17.1"/>
<path d="M42.8 165.5v23.5M51.4 161.2l2.4 .6M51.7 167.1l-2.2 1.2M56.3 162.3l5.9 1.4M64.6 160.1l-10.7 5.8M64.7 164.2l17.2 4M41.5 191.5h17.1M74.1 191.5h7.6M74.1 187.2h7.6M76.4 198.8l3.1 2.1M80.5 182.3v2.4M80.5 187.2v4.3"/>
<path d="M80.5 194v11M88.3 191.5h23.2M88.3 183.4h10.2M97.3 185.9v3.1"/>
</g>
<g fill="#f00" stroke="#f00" stroke-width=".21">
<path d="M63 78l-1 2.3-.7-.4z"/>
<path d="M92.1 31.4l.7 .5-1.7 1.9z"/>
<path d="M143.1 66.4l.4 2.5h-.9z"/>
<path d="M142.6 79.6h.9l-.4 2.5z"/>
<path d="M101.1 71.3l2.5-.4v.8z"/>
<path d="M135.3 70.9l2.5 .4-2.5 .4z"/>
<path d="M48.3 65.2l2.5 .4-2.5 .5z"/>
<path d="M37.7 65.6l2.5-.4v.9z"/>
<path d="M48.4 34.7l2-1.6-1.4 2.2z"/>
<path d="M41.8 50.6h.8l-.5 2.5z"/>
<path d="M110.3 118.3l.4 2.5h-.9z"/>
<path d="M109.8 189h.9l-.4 2.5z"/>
<path d="M53.1 113l2.5-.4v.8z"/>
<path d="M91.3 112.6l2.5 .4-2.5 .4z"/>
<path d="M238.1 65.8l.5 2.5h-.9z"/>
<path d="M237.7 91.4h.9l-.5 2.5z"/>
<path d="M42.8 163l.4 2.5h-.8z"/>
<path d="M42.4 189h.8l-.4 2.5z"/>
<path d="M51.5 166.7l2.4-.8-2 1.5z"/>
<path d="M64.6 160.1l2-1.5 .4 .7z"/>
<path d="M101 142.7l.4 2.5h-.8z"/>
<path d="M100.6 189h.8l-.4 2.5z"/>
<path d="M181.4 87.2h.9l-.5 2.5z"/>
<path d="M181.8 93.9l.5 2.5h-.9z"/>
<path d="M80 184.7h.9l-.4 2.5z"/>
<path d="M80.5 191.5l.4 2.5h-.9z"/>
<path d="M251.5 51.9l2.5 .4-2.5 .4z"/>
<path d="M210.8 52.3l2.5-.4v.8z"/>
<path d="M97.3 183.4l.4 2.5h-.9z"/>
<path d="M96.8 189h.9l-.4 2.5z"/>
<path d="M225.9 56.6l2.5-.4v.8z"/>
<path d="M251.5 56.2l2.5 .4-2.5 .4z"/>
<path d="M232 91.4h.8l-.4 2.5z"/>
<path d="M232.4 81.8l.4 2.5h-.8z"/>
<path d="M225.9 75.1l2.5-.4v.8z"/>
<path d="M241.5 74.7l2.5 .4-2.5 .4z"/>
<path d="M53.9 161.4l2.4 .9-2.6-.1z"/>
<path d="M62.2 163.7l2.5 .1-.1 .9z"/>
<path d="M76.8 28.8l-.8 2.4-.7-.4z"/>
<path d="M78.1 25.7l.8 .4-1.6 2z"/>
<path d="M200.5 19h.8l-.4 2.5z"/>
<path d="M200.9 25.5l.4 2.5h-.8z"/>
<path d="M211.3 23h.8l-.4 2.5z"/>
<path d="M211.7 27.2l.4 2.5h-.8z"/>
<path d="M202.4 31.7l2.5 .5-2.5 .4z"/>
<path d="M206.6 32.2l2.5-.5v.9z"/>
</g>
<!-- layer: Text -->
<g fill="#00f" stroke="#00f" stroke-width=".21">
<path d="M47.6 26.7l1.6 1.3-1.9-.7z"/>
<path d="M37.7 50.6l.6 .1-.6 1.9z"/>
<path d="M79.1 42.7l.4 .6-1.8 .9z"/>
<path d="M89.1 53.6l.5 .3-1.3 1.6z"/>
<path d="M231.9 178.6l.5 .4-1.5 1.3z"/>
<path d="M251.7 142.4h.6l-.5 2z"/>
<path d="M186.8 185.8l.7 .2-.9 1.9z"/>
<path d="M185.3 162.2l1.9 .5-.3 .6z"/>
<path d="M98.5 68.6l-.2 2.1-.7-.2z"/>
<path d="M207.8 24.7l.4 .5-1.6 1.2z"/>
<path d="M57.9 161.5l1.3 1.5-1.7-1z"/>
<path d="M172.5 80.4l.7-.1 .2 2z"/>
</g>
<g fill="none" stroke="#00f" stroke-width=".25">
<path d="M219 15.9h-2l-9 9.1M253.8 16.5h1M40.5 24.2h2l-4.5 26.4M42.5 24.2l5 2.8M107.9 21.6l-28.6 21.4M109.9 21.6h-2l-18.5 32.2M97.9 70.6l-5.4 20.4h-2M167.4 67.3h2l3.4 13.1M20.4 123.6h1.2M255.6 123.5h-2l-1.6 18.9M43 150.8h2l12.7 10.9M187.1 163l6 3h2"/>
<path d="M193.1 166l-5.9 19.9M243.1 168.6h-2l-8.9 10.2M258 169h.9"/>
</g>
<!-- layer: Hard steel plate -->
<path d="M196.5 56.6l1.7 1.1-1.9-.5z" fill="#00f" stroke="#00f" stroke-width=".21"/>
<g font-size="3.5" fill="#f00">
<text x="79.3" y="22.9" transform="rotate(-61 79.3 22.9)">Ø2&quot;</text>
<text x="96.4" y="24.1" transform="rotate(-58 96.4 24.1)">Ø10'</text>
<text x="200.3" y="25" transform="rotate(-90 200.3 25)">1'</text>
<text x="212.1" y="31.5">5&quot;</text>
<text x="212.4" y="32.7" transform="rotate(90 212.4 32.7)">5&quot;</text>
<text x="42.7" y="44.4" transform="rotate(-67 42.7 44.4)">45°</text>
<text x="227.9" y="51.7">10'-9&quot;</text>
<text x="238.6" y="56">7'</text>
<text x="39.5" y="65">2'-6</text>
<text x="47.9" y="65">&quot;</text>
<text x="118.1" y="70.7">7'</text>
<text x="142.4" y="75.5" transform="rotate(-90 142.4 75.5)">3'</text>
<text x="231.5" y="74.4">4'-6&quot;</text>
<text x="237.5" y="81.1" transform="rotate(-90 237.5 81.1)">7'</text>
<text x="231.7" y="89.2" transform="rotate(-90 231.7 89.2)">3'</text>
<text x="181.2" y="100.6" transform="rotate(-90 181.2 100.6)">&quot;</text>
<text x="71.1" y="112.3">10'</text>
<text x="181.2" y="109" transform="rotate(-90 181.2 109)">1'-0</text>
<text x="72.1" y="155.3" transform="rotate(-28 72.1 155.3)">Ø3'</text>
<text x="109.6" y="157.3" transform="rotate(-90 109.6 157.3)">18'</text>
<text x="72.2" y="165.2" transform="rotate(13 72.2 165.2)">Ø1'-6&quot;</text>
<text x="100.4" y="169.5" transform="rotate(-90 100.4 169.5)">12'</text>
<text x="42.2" y="178.6" transform="rotate(-90 42.2 178.6)">7'</text>
<text x="96.6" y="188.7" transform="rotate(-90 96.6 188.7)">2'</text>
<text x="79.8" y="198.2" transform="rotate(-90 79.8 198.2)">&quot;</text>
<text x="79.8" y="206.6" transform="rotate(-90 79.8 206.6)">1'-0</text>
</g>
<g font-size="3.5" fill="#00f">
<text x="20.2" y="119.8">Carbon steel sheet</text>
<text x="153.1" y="119.6">MUFFLER</text>
<text x="21.7" y="124.8">&quot; for muffler body.</text>
<text x="153.1" y="128">ISOMETRIC VIEW</text>
</g>
<g font-size="2.8" fill="#00f">
<text x="220.9" y="17.5">4 wire-guy plates 5&quot; x &quot;5 x &quot; with a</text>
<text x="111.8" y="22.6">3&quot; carbon steel pipe</text>
<text x="220.9" y="20.8">2&quot; hole</text>
<text x="19.2" y="24.9">12&quot; x 150 Class</text>
<text x="26.5" y="28.3">RF flange</text>
<text x="111.7" y="26">reinforcement</text>
<text x="151.9" y="49.9">&quot; hard steel plate</text>
<text x="156" y="53.3">inside muffler</text>
<text x="148.2" y="71.4">butterfly vavle</text>
<text x="153.8" y="68">12&quot; x 150</text>
<text x="58.1" y="91.8">3&quot; lip inside muffler body</text>
<text x="70.5" y="95.1">welded on top.</text>
<text x="257.5" y="124.5">36&quot; pipe</text>
<text x="257.5" y="127.9">inlet</text>
<text x="16.9" y="151.6">18&quot; hole for running</text>
<text x="25.4" y="154.9">James pipes</text>
<text x="196.8" y="166.7">12&quot; x 150 Class</text>
<text x="196.9" y="170">RF Flange</text>
<text x="244.8" y="170">10' x 10' x &quot; carbon</text>
<text x="245.1" y="173.3">steel plate</text>
</g>
<g font-size="2.6" fill="#f00">
<text x="44.9" y="63.1">1</text>
<text x="46.4" y="65">8</text>
<text x="179.3" y="103.6" transform="rotate(-90 179.3 103.6)">1</text>
<text x="181.2" y="102.1" transform="rotate(-90 181.2 102.1)">2</text>
<text x="77.9" y="201.2" transform="rotate(-90 77.9 201.2)">1</text>
<text x="79.8" y="199.6" transform="rotate(-90 79.8 199.6)">2</text>
</g>
<g font-size="2.4" fill="#00f">
<text x="20.3" y="123.3">3</text>
<text x="20.3" y="125.6">8</text>
</g>
<g font-size="2" fill="#00f">
<text x="253.8" y="16.3">1</text>
<text x="253.8" y="18.2">2</text>
<text x="150.8" y="50.6">2</text>
<text x="150.9" y="48.7">1</text>
<text x="258" y="170.6">2</text>
<text x="258" y="168.7">1</text>
</g>
</svg>
